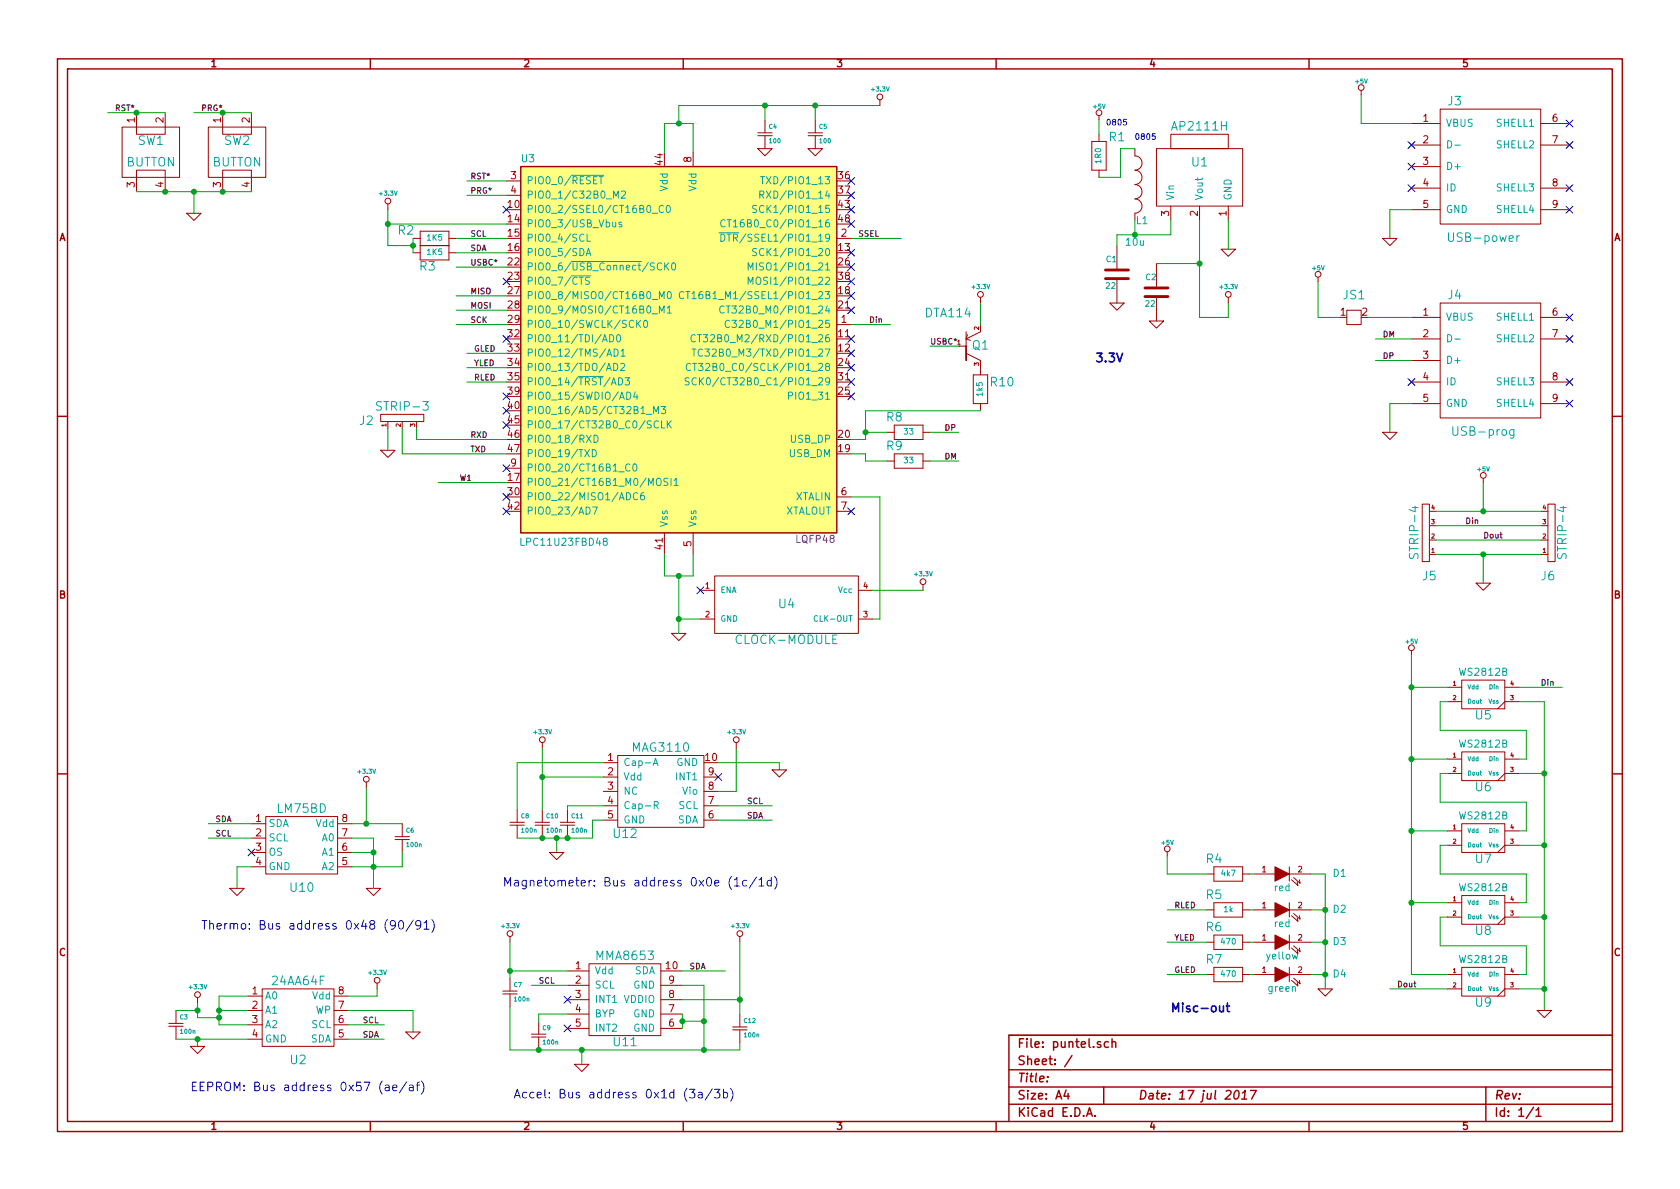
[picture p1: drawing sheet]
<svg xmlns="http://www.w3.org/2000/svg" width="297mm" height="210mm" viewBox="0 0 297 210" stroke-linecap="round" stroke-linejoin="round" font-family="sans-serif">
<g fill="none" stroke="#a00000" stroke-width=".25">
<path d="M10.2 10.4h276.6v189.7h-276.6zM11.9 12.2h273.2v186.1h-273.2zM65.5 10.4v1.8M120.8 10.4v1.8M176.1 10.4v1.8M231.4 10.4v1.8M92.1 29.5h55.9v64.7h-55.9zM10.2 73.6h1.7M285.1 73.6h1.7M10.2 136.8h1.7M285.1 136.8h1.7M65.5 198.3v1.8"/>
<path d="M120.8 198.3v1.8M176.1 198.3v1.8M178.4 189.2h106.7M178.4 195.3h106.7M178.4 192.2h106.7M185.2 190.4v.1M188.5 192.8l-.4 1h1M188.8 193.3v1.1M189.5 186.7l-1.3 1.9M192.1 197.4l.5-1.5 .5 1.5M192.3 197h.7M193.6 197.3v.1"/>
<path d="M195.1 192.2v3.1M196 184.3a.48 .48 0 0 0-.7 0v.8l.3 .1 .4-.1M196.6 184.3h.1a.36 .36 0 0 1 .6 .1v.8M196.6 183.7v1.5M218.4 193l.4-.2a.88 .88 0 0 1-.3 1.6l-.3-.3a1.19 1.19 0 0 1 .2-1.1zM219.5 194.4h.9M219.7 193.3l.5-.5-.2 1.6M221.1 192.8h1l-.8 1.6M231.4 198.3v1.8M262.7 192.2v6.1M271.1 195.8l-1.3 2M271.6 196.3l.4-.4v1.5"/>
<path d="M271.6 197.4h.9M285.1 183.1h-106.7v15.2"/>
</g>
<path d="M92.1 29.5h55.9v64.7h-55.9z" fill="#ffff80" stroke="#ffff80" stroke-width=".25"/>
<g fill="none" stroke="#a00000" stroke-width=".18">
<path d="M24.1 19.9v3.8h5.1v-3.8M39.4 19.9v3.8h5v-3.8M155.6 17.6v1.1M240.7 16v.8M254.6 19.3h17.8v20.3h-17.8zM21.6 22.5h10.1v8.9h-10.1zM24.1 33.9v-3.8h5.1v3.8M33 37.7h2.6l-1.3 1.3zM36.8 22.5h10.2v8.9h-10.2zM39.4 33.9v-3.8h5v3.8M68.6 36.1v1M89.5 32h2.6"/>
<path d="M89.5 34.5h2.6M122.6 26.9v2.6M134 26.3h2.5l-1.2 1.3zM134 24h2.5M134 23.5h2.5M135.3 21.2v2.3M135.3 24v2.3M142.9 26.3h2.5l-1.3 1.3zM142.9 24h2.5M142.9 23.5h2.5M144.1 21.2v2.3M144.1 24v2.3"/>
<path d="M193 25h2.6zM193 25h.1M193 25v5.1zM193 30.1h2.6zM194.3 20.4v.8M194.3 23.7v1.3M194.3 30.1v1.3M195.6 25v5.1zM200.7 35.2a1.24 1.24 0 0 1 1.2 1.2 1.24 1.24 0 0 1-1.2 1.3v1.3M200.7 32.7a1.24 1.24 0 0 1 1.2 1.2 1.24 1.24 0 0 1-1.2 1.2M200.7 30.1a1.24 1.24 0 0 1 1.2 1.3 1.24 1.24 0 0 1-1.2 1.2M200.7 27.6a1.24 1.24 0 0 1 1.2 1.2 1.24 1.24 0 0 1-1.2 1.3"/>
<path d="M200.7 26.3v1.3M204.5 26.3h15.2v10.1h-15.2zM204.5 36.4h.1M207 23.7h10.2v2.6h-10.2zM207 36.4v2.6M212.1 36.4v2.6M217.2 36.4v2.6M249.6 21.8h5M249.6 25.6h5M249.6 29.5h5M249.6 33.3h5M249.6 37.1h5"/>
<path d="M272.4 21.8h5.1M272.4 25.6h5.1M272.4 33.3h5.1M272.4 37.1h5.1M73 42.2h1.3M73 44.7h1.3M74.3 43.4v2.6zM74.3 43.4h.1M74.3 43.4h5.1zM74.3 46h5.1zM74.3 40.9v2.5zM74.3 40.9h.1"/>
<path d="M74.3 40.9h5.1zM79.4 43.4v2.6zM79.4 40.9v2.5zM79.4 42.2h1.2M79.4 44.7h1.2M148 57.4h2.5M148 42.2h2.5M170.8 58.7v5v-2.5h-1.3M170.8 59.9l.8 .3M171.1 59.2l-.3 .7M173.4 52.6v1M173.4 57.4v1.3l-2.6 1.2"/>
<path d="M196.2 53.6h2.6l-1.3 1.3zM197.5 43.4v4.3M197.5 49.3v4.3M203.2 56.8h2.5l-1.2 1.2zM204.5 46.6v4.3M204.5 52.4v4.4M215.9 44.1h2.5l-1.2 1.2zM217.2 52.6v1M233 49v.8M238.1 54.9h2.6v2.5h-2.6zM244.5 42.2h2.5l-1.3 1.2zM249.6 56.1h5"/>
<path d="M249.6 59.9h5M254.6 53.6h17.8v20.3h-17.8zM272.4 56.1h5.1M272.4 59.9h5.1M67.3 73.3h7.6v1.2h-7.6zM67.3 79.6h2.5l-1.2 1.3zM68.6 74.5v1.3M71.1 74.5v1.3M73.7 74.5v1.3M156.8 76.4h1.3M158.1 75.2v2.5zM158.1 75.2h5.1z"/>
<path d="M158.1 77.7h5.1zM163.2 75.2v2.5zM163.2 76.4h1.3M170.8 62.5l2.6 1.2v2.6M172.1 71.4h2.5zM172.1 71.4h.1M172.1 66.3v5.1zM172.1 66.3h2.5zM173.4 71.4v1.2M174.6 66.3v5.1zM244.5 76.4h2.5l-1.3 1.3zM249.6 63.7h5"/>
<path d="M249.6 67.6h5M249.6 71.4h5M272.4 67.6h5.1M272.4 71.4h5.1M89.5 82.8h2.6M117.5 94.2v3.8M122.6 94.2v3.8M148 87.9h2.5M148 90.4h2.5M156.8 81.5h1.3M158.1 80.3v2.5zM158.1 80.3h5.1z"/>
<path d="M158.1 82.8h5.1zM163.2 80.3v2.5zM163.2 81.5h1.3M251.5 89.1h1.2v10.2h-1.2zM252.7 90.4h1.3M252.7 98h1.3M252.7 95.5h1.3M252.7 93h1.3M262.3 84.6v.7M272.4 90.4h1.3M272.4 98h1.3M272.4 95.5h1.3"/>
<path d="M272.4 93h1.3M273.7 89.1h1.3v10.2h-1.3zM118.7 112h2.6l-1.3 1.3zM123.8 104.4h2.6M123.8 109.5h2.6M126.4 101.8h25.4v10.2h-25.4zM151.8 104.4h2.5M151.8 109.5h2.5M163.2 103.4v1M249.6 115.1v.7M261 103.1h2.5l-1.2 1.3zM64.8 138.3v1"/>
<path d="M95.9 131.3v1M106.7 134.9h2.5M106.7 137.4h2.5M106.7 139.9h2.5M109.2 133.6h15.3v12.7h-15.3zM124.5 137.4h2.5M124.5 139.9h2.5M130.2 131.3v1M136.5 136.1h2.6l-1.3 1.3zM255.9 134.2h2.5M255.9 136.8h2.5M255.9 121.5h2.5"/>
<path d="M255.9 124.1h2.5M258.4 133h7.7v5h-7.7zM258.4 120.3h7.7v5h-7.7zM266.1 134.2h2.5M266.1 121.5h2.5M268.6 136.8h-2.5l-1.3 1.2M268.6 124.1h-2.5l-1.3 1.2M40.6 157.1h2.6l-1.3 1.3zM44.4 145.7h2.6M44.4 148.2h2.6M44.4 150.7h2.6M44.4 153.3h2.6"/>
<path d="M47 144.4h12.7v10.2h-12.7zM59.7 145.7h2.5M59.7 148.2h2.5M59.7 150.7h2.5M59.7 153.3h2.5M64.8 157.1h2.5l-1.3 1.3zM69.8 148.5h2.6M69.8 147.9h2.6M71.1 145.7v2.2M71.1 148.5v2.2M90.2 145.9h2.5M90.2 145.4h2.5"/>
<path d="M91.4 143.1v2.3M91.4 145.9v2.3M94.6 145.9h2.6M94.6 145.4h2.6M95.9 143.1v2.3M95.9 145.9v2.3M97.2 150.7h2.5l-1.3 1.3zM99.1 145.9h2.5M99.1 145.4h2.5M100.3 143.1v2.3M100.3 145.9v2.3M106.7 142.5h2.5"/>
<path d="M106.7 145h2.5M124.5 142.5h2.5M124.5 145h2.5M206.4 150.6v.8M213.4 154.6h1.2M214.6 159.6v2.6zM214.6 159.6h5.1zM214.6 153.3v2.5zM214.6 153.3h5.1zM214.6 155.8h5.1zM219.7 159.6v2.6zM219.7 153.3v2.5z"/>
<path d="M219.7 154.6h1.3M221.6 154.6h3.8M228 153.3v2.5M228 159.6v2.6M228 154.6h3.8M228.3 155.6l1.2 1-.1-.6M228.7 155.2l1.2 1-.2-.6M255.9 146.9h2.5M255.9 149.5h2.5M255.9 159.6h2.5M258.4 145.7h7.7v5h-7.7zM258.4 158.4h7.7v5h-7.7z"/>
<path d="M266.1 146.9h2.5M266.1 159.6h2.5M268.6 149.5h-2.5l-1.3 1.2M31.1 178.7v2.3M34.9 176.4v1M43.8 176.1h2.6M43.8 178.7h2.6M46.4 174.9h12.7v10.1h-12.7zM59.1 176.1h2.5M59.1 178.7h2.5M66.7 173.9v1M88.9 175.8h2.5"/>
<path d="M88.9 175.3h2.5M90.2 165.6v1M90.2 173v2.3M90.2 175.8v2.2M100.3 171.7h3.8M100.3 174.2h3.8M100.3 176.8h3.8M100.3 179.3h3.8M104.1 170.4h12.7v12.7h-12.7zM116.8 171.7h3.8M116.8 174.2h3.8M116.8 176.8h3.8"/>
<path d="M116.8 179.3h3.8M130.8 165.6v1M130.8 179.3v2.3M213.4 172.3h1.2M213.4 160.9h1.2M213.4 166.6h1.2M214.6 162.2h5.1zM214.6 165.3v2.6zM214.6 165.3h5.1zM214.6 167.9h5.1zM214.6 171.1v2.5zM214.6 171.1h5.1z"/>
<path d="M214.6 173.6h5.1zM219.7 165.3v2.6zM219.7 171.1v2.5zM219.7 172.3h1.3M219.7 160.9h1.3M219.7 166.6h1.3M221.6 172.3h3.8M221.6 160.9h3.8M221.6 166.6h3.8M228 172.3h3.8M228 165.3v2.6M228 171.1v2.5"/>
<path d="M228 160.9h3.8M228 166.6h3.8M228.3 161.9l1.2 1-.1-.6M228.3 167.6l1.2 1.1-.1-.7M228.3 173.3l1.2 1.1-.1-.7M228.7 161.5l1.2 1.1-.2-.7M228.7 167.3l1.2 1-.2-.7M228.7 173l1.2 1-.2-.7M233 174.9h2.6l-1.3 1.2zM255.9 172.3h2.5M255.9 174.9h2.5M255.9 162.2h2.5"/>
<path d="M258.4 171.1h7.7v5h-7.7zM266.1 172.3h2.5M268.6 174.9h-2.5l-1.3 1.2M268.6 162.2h-2.5l-1.3 1.2M271.8 178.7h2.5l-1.3 1.3zM29.8 181.5h2.6M29.8 181h2.6M31.1 181.5v2.3M33.7 185h2.5l-1.3 1.3zM43.8 181.2h2.6M43.8 183.8h2.6M59.1 181.2h2.5"/>
<path d="M59.1 183.8h2.5M71.8 182.5h2.5l-1.3 1.3zM94 183.4h2.5M94 182.9h2.5M95.2 180.6v2.3M95.2 183.4v2.3M100.3 181.9h3.8M101.6 188.2h2.5l-1.2 1.3zM116.8 181.9h3.8M129.5 182.1h2.6M129.5 181.6h2.6M130.8 182.1v2.3"/>
<circle cx="155.6" cy="17.1" r=".51"/>
<circle cx="194.3" cy="19.9" r=".51"/>
<circle cx="240.7" cy="15.5" r=".51"/>
<circle cx="68.6" cy="35.6" r=".51"/>
<circle cx="173.4" cy="52.1" r=".51"/>
<circle cx="217.2" cy="52.1" r=".51"/>
<circle cx="233" cy="48.5" r=".51"/>
<circle cx="262.3" cy="84.1" r=".51"/>
<circle cx="163.2" cy="102.9" r=".51"/>
<circle cx="249.6" cy="114.5" r=".51"/>
<circle cx="64.8" cy="137.8" r=".51"/>
<circle cx="95.9" cy="130.8" r=".51"/>
<circle cx="130.2" cy="130.8" r=".51"/>
<circle cx="206.4" cy="150.1" r=".51"/>
<circle cx="34.9" cy="175.9" r=".51"/>
<circle cx="66.7" cy="173.3" r=".51"/>
<circle cx="90.2" cy="165.1" r=".51"/>
<circle cx="130.8" cy="165.1" r=".51"/>
</g>
<g fill="none" stroke="#00a0a0" stroke-width=".18">
<path d="M101 31h5.8M105.9 31.2h.7M106.3 31.2v1.3M108.3 39.3l.1 .8h.3l.2-.1M108.5 35v-1.2l.4 .9 .4-.9v1.2M108.9 39.3v.8M109.9 33.9l.5-.1 .2 .4-.8 .8h.8M109.9 39.3h-.3l-.2 .2 .1 .1 .4 .2v.3h-.5M115.3 37.7h1M117.3 36.4a.5 .5 0 0 0-.6 0 .5 .5 0 0 0-.2 .7 .45 .45 0 0 0 .3 .4 .45 .45 0 0 0 .5 0M117.9 36.4l.2-.1a.67 .67 0 0 1 .4 .7 .67 .67 0 0 1-.4 .6l-.2-.1-.1-.4zM128.2 39a.5 .5 0 0 0-.6 0 .5 .5 0 0 0-.2 .6 .45 .45 0 0 0 .3 .5 .45 .45 0 0 0 .5-.1"/>
<path d="M128.6 38.9h.7M128.9 38.9v1.2M133.8 36.4l-.5-.1-.2 .1 .1 .5 .5 .2 .1 .3-.2 .2-.5-.1M134.3 34.4h.7v-.5l-.2-.1h-.5v1.2M134.5 31.2h.7M134.6 34.4l.5 .6M134.8 31.2v1.3M256 24.9a.64 .64 0 0 1 .7 .6 .64 .64 0 0 1-.7 .7zM257.2 25.7h1M101 46.2h12.4M101 48.8h3.5M103.6 45.2l.4-1.3 .5 1.3"/>
<path d="M103.8 44.9h.5M103.8 41.4v1.3h.6M104.2 49.1l-.5-.1-.1 .1v.5l.6 .2v.3l-.2 .2-.5-.1M107.8 59.2a.64 .64 0 0 1 .7 .6 .64 .64 0 0 1-.7 .6zM109.1 59.3l.2-.1a.67 .67 0 0 1 .4 .6 .67 .67 0 0 1-.4 .6l-.2-.1-.1-.3zM112.6 56.6v1.3M112.8 57.2l.5 .7M113.3 56.6l-.7 .8M113.9 56.8l.2-.2a.67 .67 0 0 1 .4 .7 .67 .67 0 0 1-.4 .6l-.2-.1-.1-.4zM115.3 53h1M115.3 55.5h1M116.6 52.8v-1.2l.4 .9 .4-.9v1.2"/>
<path d="M116.6 55.4v-1.3l.4 .9 .4-.9v1.3M117 46.6a.5 .5 0 0 0-.7 0 .5 .5 0 0 0-.1 .6 .45 .45 0 0 0 .2 .5 .45 .45 0 0 0 .6-.1M117.5 46.5v1.2M117.7 47l.5 .7M118 54.5l.3-.4v1.3M118 55.4h.7M118.1 51.7l.2-.1a.67 .67 0 0 1 .4 .6 .67 .67 0 0 1-.4 .6l-.2-.1-.1-.4zM118.2 46.5l-.7 .7M118.8 46.6l.2-.1a.67 .67 0 0 1 .5 .6 .67 .67 0 0 1-.5 .6l-.2-.1-.1-.3zM120.9 51.7a.5 .5 0 0 0-.6 0 .5 .5 0 0 0-.2 .6 .45 .45 0 0 0 .2 .5 .45 .45 0 0 0 .6-.1M121.3 51.6h.7M121.6 51.6v1.2"/>
<path d="M122.4 51.9l.3-.3v1.2M122.4 52.8h.7M122.9 59.3a.5 .5 0 0 0-.6 0 .5 .5 0 0 0-.1 .6 .45 .45 0 0 0 .2 .5 .45 .45 0 0 0 .5-.1M123.3 59.2h.7M123.7 59.2v1.2M124.3 59.2h.8l-.4 .5 .4 .1v.5l-.2 .1-.6-.1M127.2 41.2h3.5M127.5 41.4a.64 .64 0 0 1 .7 .6 .64 .64 0 0 1-.7 .7zM128 54.2a.5 .5 0 0 0-.6 0 .5 .5 0 0 0-.1 .6 .45 .45 0 0 0 .2 .5 .45 .45 0 0 0 .5-.1M128.4 54.1h.7M128.5 41.4h.8M128.8 54.1v1.3"/>
<path d="M128.9 41.4v1.3M129 56.8a.5 .5 0 0 0-.6 0 .5 .5 0 0 0-.2 .6 .45 .45 0 0 0 .3 .5 .45 .45 0 0 0 .5-.1M129.4 56.6h.8l-.4 .5 .3 .1v.6l-.1 .1-.6-.1M132.3 47.7v-1.2l.4 .9 .4-.9v1.2M132.3 50.3v-1.3l.4 .9 .4-.9v1.3M133.8 44l-.5-.1-.2 .2 .1 .4 .5 .2 .1 .3-.2 .2h-.5M256 59.2a.64 .64 0 0 1 .7 .6 .64 .64 0 0 1-.7 .6zM257.2 60h1M268.2 41.7v1M268.6 41.7l-.2 .1-.2 .2M102.2 66.6h4.5M104.7 79.5a.64 .64 0 0 1 .7 .6 .64 .64 0 0 1-.7 .7z"/>
<path d="M105 77a.64 .64 0 0 1 .7 .6 .64 .64 0 0 1-.7 .6zM108.5 64.3a.64 .64 0 0 1 .7 .6 .64 .64 0 0 1-.7 .6zM108.6 61.7a.64 .64 0 0 1 .7 .7 .64 .64 0 0 1-.7 .6zM109.4 66.8a.64 .64 0 0 1 .7 .6 .64 .64 0 0 1-.7 .7zM109.7 64.4l.5-.1 .2 .3-.7 .9h.7M109.8 62.1l.4-.4v1.3M109.8 63h.7M110.5 66.8h.8l-.4 .5 .4 .1v.5l-.2 .2-.6-.2M110.8 69.3a.64 .64 0 0 1 .7 .7 .64 .64 0 0 1-.7 .6zM112.3 69.3l-.3 .9h.8M112.6 69.8v.8M114.3 73.3h1"/>
<path d="M115.6 73.1v-1.2l.4 .9 .4-.9v1.2M116.4 74.5a.5 .5 0 0 0-.6 0 .5 .5 0 0 0-.2 .7 .45 .45 0 0 0 .3 .4 .45 .45 0 0 0 .5 0M116.9 71.9h.8l-.5 .5 .4 .1v.5l-.2 .1-.5-.1M117 74.4v1.3h.6M118 74.4v1.3M118.2 75l.5 .7M118.7 74.4l-.7 .8M121.8 66.9l-.4-.1-.2 .1v.5l.6 .2v.2l-.2 .3-.5-.1M122.1 64.4a.5 .5 0 0 0-.6 0 .5 .5 0 0 0-.2 .6 .45 .45 0 0 0 .3 .5 .45 .45 0 0 0 .5-.1M122.4 61.7h.7M122.5 64.3h.7M122.7 61.7v1.3"/>
<path d="M122.8 64.3v1.2M123.1 66.9a.5 .5 0 0 0-.6 0 .5 .5 0 0 0-.1 .6 .45 .45 0 0 0 .2 .5 .45 .45 0 0 0 .5-.1M123.5 64.3h.8l-.4 .4 .3 .2v.5l-.1 .1-.6-.1M123.7 66.8v1.3M123.9 67.4l.5 .7M124.2 61.8a.5 .5 0 0 0-.6 0 .5 .5 0 0 0-.2 .7 .45 .45 0 0 0 .3 .4 .45 .45 0 0 0 .5 0M124.4 66.8l-.7 .7M124.6 61.7h.8l-.4 .5 .4 .1v.6l-.2 .1-.6-.1M139.4 70l.6-.1 .1-.4-.2-.2h-.5v1.3M267.7 76v1.2l-.3 .3-.4-.1M267.7 76a.48 .48 0 0 0-.7 .1v.8l.2 .1 .5-.1M104.8 89.7h.8l-.5 1.2"/>
<path d="M106.9 95.7l-.2-.1v-.3l.4-.1 .2 .1v.3l-.5 .2-.1 .2v.2l.2 .2h.2l.3-.2-.1-.4-.2-.1M111.4 82.2a.5 .5 0 0 0-.6 0 .5 .5 0 0 0-.2 .6 .45 .45 0 0 0 .2 .5 .45 .45 0 0 0 .6-.1M112 82.2l.2-.2a.67 .67 0 0 1 .4 .7 .67 .67 0 0 1-.4 .6l-.2-.1-.1-.4zM112.8 87.2a.5 .5 0 0 0-.7 0 .5 .5 0 0 0-.1 .7 .45 .45 0 0 0 .2 .4 .45 .45 0 0 0 .6 0M113.8 87.1l-.3 .1a.87 .87 0 0 0 0 1.2l.4-.1v-.6l-.4-.1-.2 .3M116.1 84.8l.2-.2a.45 .45 0 0 1 .6 .4v.4l-.2 .4h-.5a1.02 1.02 0 0 1-.1-1zM118.1 84.7l-.5-.1-.2 .1 .1 .4 .5 .3 .1 .2-.2 .2h-.5M118.6 84.6v1.2M119.2 85l.4-.4v1.2M119.2 85.8h.7M115.5 135.4l.4-1.3 .4 1.3M115.6 135h.6"/>
<path d="M115.7 142.4l.6-.1v-.4l-.1-.2h-.5v1.3M116 142.4l.4 .6"/>
</g>
<g fill="none" stroke="#00a000" stroke-width=".18">
<path d="M19 19.9h10.2M34.3 19.9h10.1M135.3 18.7v2.5M144.1 18.7v2.5M155.6 18.7h-35.6v3.1M240.7 16.8v5h8.9M24.1 33.9h20.3M34.3 33.9v3.8M68.6 37.1v6.3h4.4M68.6 39.6h20.9M82.5 32h7M82.5 34.5h7"/>
<path d="M117.5 26.9v-5.1h5.1v5.1M194.3 21.2v2.5M200.7 26.3h-2.6v5.1h-3.8M200.7 39v2.5M207 39v2.5h-9.5v1.9M212.1 39v17.1h5.1v-2.5M217.2 39v5.1M249.6 37.1h-3.9v5.1M73 42.2v2.5M80.6 52.3h8.9M80.6 54.9h8.9M80.6 57.4h8.9"/>
<path d="M80.6 42.2h8.9M80.6 44.7h8.9M80.6 47.2h8.9M150.5 57.4h7M150.5 42.2h8.9M173.4 53.6v3.8M204.5 46.6h7.6M233 49.8v6.3h3.9M241.9 56.1h7.7M243.2 59.9h6.4M68.6 75.8v3.8M71.1 75.8v4.5h18.4"/>
<path d="M73.7 75.8v1.9h15.8M82.5 65h7M82.5 62.5h7M82.5 67.6h7M153 76.4h3.8M164.5 76.4h5M164.5 61.2h5M173.4 72.6h-20.4v5.1h-2.5M243.2 63.7h6.4M249.6 71.4h-3.9v5M77.5 85.3h12M117.5 98v3.8h5.1v-3.8"/>
<path d="M150.5 80.3h2.5v1.2h3.8M150.5 87.9h5.1v21.6h-1.3M164.5 81.5h5M254 98h18.4M254 95.5h18.4M254 93h18.4M254 90.4h18.4M262.3 85.3v5.1M262.3 98v5.1M120 109.5h3.8M120 101.8v10.2M154.3 104.4h8.9"/>
<path d="M249.6 115.8v56.5h6.3M64.8 139.3v6.4M95.9 137.4h10.8M95.9 132.3v10.8M106.7 134.9h-15.3v8.2M127 134.9h10.8v1.2M130.2 132.3v7.6h-3.2M249.6 134.2h6.3M249.6 121.5h6.3M255.9 124.1h-1.3v5.1h15.3v5h-1.3M255.9 136.8h-1.3v5.1h15.3v5h-1.3M268.6 124.1h4.4v54.6"/>
<path d="M268.6 136.8h4.4M268.6 121.5h7.6M36.8 145.7h7.6M36.8 148.2h7.6M44.4 153.3h-2.5v3.8M62.2 145.7h8.9M62.2 148.2h3.8v8.9M62.2 150.7h3.8M71.1 150.7v2.6h-8.9M98.4 148.2v2.5M106.7 145h-1.9v3.2h-13.4M106.7 142.5h-6.4v.6"/>
<path d="M127 145h9.5M127 142.5h9.5M206.4 151.4v3.2h7M221 154.6h.6M231.8 154.6h2.5v20.3M249.6 146.9h6.3M249.6 159.6h6.3M255.9 149.5h-1.3v5.1h15.3v5h-1.3M268.6 149.5h4.4M31.1 178.7h3.8M34.9 177.4v2.6h3.8M38.7 178.7h5.1"/>
<path d="M43.8 176.1h-5.1v5.1h5.1M61.6 178.7h11.4v3.8M66.7 174.9v1.2h-5.1M90.2 166.6v6.4M90.2 178v7.7h40.6v-1.3M90.2 171.7h10.1M94 174.2h6.3M100.3 179.3h-5.1v1.3M120.6 171.7h7.7M120.6 174.2h3.9v11.5M120.6 179.3v2.6M120.6 176.8h10.2"/>
<path d="M130.8 166.6v12.7M206.4 172.3h7M206.4 160.9h7M206.4 166.6h7M221 172.3h.6M221 160.9h.6M221 166.6h.6M231.8 172.3h2.5M231.8 160.9h2.5M231.8 166.6h2.5M245.7 174.9h10.2M255.9 162.2h-1.3v5.1h15.3v5h-1.3"/>
<path d="M268.6 162.2h4.4M268.6 174.9h4.4M31.1 183.8h12.7M34.9 183.8v1.2M61.6 181.2h6.3M61.6 183.8h6.3M102.9 185.7v2.5M120.6 180.6h3.9"/>
</g>
<g fill="none" stroke="#0000c0" stroke-width=".18">
<path d="M88.9 36.5l1.2 1.2M90.1 36.5l-1.2 1.2M149.9 31.4l1.2 1.2M149.9 33.9l1.2 1.2M149.9 36.5l1.2 1.2M149.9 39l1.2 1.2M151.1 31.4l-1.2 1.2M151.1 33.9l-1.2 1.2M151.1 36.5l-1.2 1.2M151.1 39l-1.2 1.2M248.9 25l1.3 1.3M248.9 28.8l1.3 1.3"/>
<path d="M248.9 32.7l1.3 1.2M250.2 25l-1.3 1.3M250.2 28.8l-1.3 1.3M250.2 32.7l-1.3 1.2M276.9 21.2l1.2 1.2M276.9 25l1.2 1.3M276.9 32.7l1.2 1.2M276.9 36.5l1.2 1.2M278.1 21.2l-1.2 1.2M278.1 25l-1.2 1.3M278.1 32.7l-1.2 1.2M278.1 36.5l-1.2 1.2"/>
<path d="M88.9 59.3l1.2 1.2M88.9 49.2l1.2 1.2M90.1 59.3l-1.2 1.2M90.1 49.2l-1.2 1.2M149.9 44.1l1.2 1.2M149.9 46.6l1.2 1.2M149.9 49.2l1.2 1.2M149.9 51.7l1.2 1.2M149.9 59.3l1.2 1.2M149.9 54.2l1.2 1.3M151.1 44.1l-1.2 1.2M151.1 46.6l-1.2 1.2"/>
<path d="M151.1 49.2l-1.2 1.2M151.1 51.7l-1.2 1.2M151.1 59.3l-1.2 1.2M151.1 54.2l-1.2 1.3M276.9 55.5l1.2 1.2M276.9 59.3l1.2 1.2M278.1 55.5l-1.2 1.2M278.1 59.3l-1.2 1.2M88.9 74.6l1.2 1.2M88.9 69.5l1.2 1.2M88.9 72l1.2 1.2M90.1 74.6l-1.2 1.2"/>
<path d="M90.1 69.5l-1.2 1.2M90.1 72l-1.2 1.2M149.9 66.9l1.2 1.3M149.9 69.5l1.2 1.2M149.9 61.9l1.2 1.2M149.9 64.4l1.2 1.2M151.1 66.9l-1.2 1.3M151.1 69.5l-1.2 1.2M151.1 61.9l-1.2 1.2M151.1 64.4l-1.2 1.2M248.9 66.9l1.3 1.3M250.2 66.9l-1.3 1.3"/>
<path d="M276.9 66.9l1.2 1.3M276.9 70.8l1.2 1.2M278.1 66.9l-1.2 1.3M278.1 70.8l-1.2 1.2M88.9 89.8l1.2 1.2M88.9 87.3l1.2 1.2M88.9 82.2l1.2 1.2M90.1 89.8l-1.2 1.2M90.1 87.3l-1.2 1.2M90.1 82.2l-1.2 1.2M149.9 89.8l1.2 1.2M151.1 89.8l-1.2 1.2"/>
<path d="M123.2 103.8l1.2 1.2M124.4 103.8l-1.2 1.2M126.4 136.8l1.2 1.2M127.6 136.8l-1.2 1.2M43.8 150.1l1.3 1.3M45.1 150.1l-1.3 1.3M99.7 176.2l1.2 1.2M100.9 176.2l-1.2 1.2M99.7 181.2l1.2 1.3M100.9 181.2l-1.2 1.3"/>
</g>
<g fill="#a00000" stroke="#a00000" stroke-width=".18">
<path d="M225.4 159.6l2.6 1.3-2.6 1.3z"/>
<path d="M225.4 165.3l2.6 1.3-2.6 1.3z"/>
<path d="M225.4 171.1l2.6 1.2-2.6 1.3z"/>
<path d="M225.4 153.3l2.6 1.3-2.6 1.2z"/>
</g>
<g fill="#00a000" stroke="#00a000" stroke-width=".25">
<circle cx="234.3" cy="172.3" r=".41"/>
<circle cx="200.7" cy="41.5" r=".41"/>
<circle cx="212.1" cy="46.6" r=".41"/>
<circle cx="120" cy="21.8" r=".41"/>
<circle cx="120" cy="101.8" r=".41"/>
<circle cx="120" cy="109.5" r=".41"/>
<circle cx="135.3" cy="18.7" r=".41"/>
<circle cx="144.1" cy="18.7" r=".41"/>
<circle cx="153" cy="76.4" r=".41"/>
<circle cx="73" cy="43.4" r=".41"/>
<circle cx="68.6" cy="39.6" r=".41"/>
<circle cx="39.4" cy="33.9" r=".41"/>
<circle cx="29.2" cy="33.9" r=".41"/>
<circle cx="34.3" cy="33.9" r=".41"/>
<circle cx="24.1" cy="19.9" r=".41"/>
<circle cx="39.4" cy="19.9" r=".41"/>
<circle cx="234.3" cy="166.6" r=".41"/>
<circle cx="234.3" cy="160.9" r=".41"/>
<circle cx="249.6" cy="121.5" r=".41"/>
<circle cx="249.6" cy="134.2" r=".41"/>
<circle cx="249.6" cy="146.9" r=".41"/>
<circle cx="249.6" cy="159.6" r=".41"/>
<circle cx="273" cy="174.9" r=".41"/>
<circle cx="273" cy="136.8" r=".41"/>
<circle cx="273" cy="149.5" r=".41"/>
<circle cx="273" cy="162.2" r=".41"/>
<circle cx="262.3" cy="90.4" r=".41"/>
<circle cx="262.3" cy="98" r=".41"/>
<circle cx="66" cy="150.7" r=".41"/>
<circle cx="66" cy="153.3" r=".41"/>
<circle cx="64.8" cy="145.7" r=".41"/>
<circle cx="90.2" cy="171.7" r=".41"/>
<circle cx="124.5" cy="180.6" r=".41"/>
<circle cx="120.6" cy="180.6" r=".41"/>
<circle cx="130.8" cy="176.8" r=".41"/>
<circle cx="124.5" cy="185.7" r=".41"/>
<circle cx="102.9" cy="185.7" r=".41"/>
<circle cx="38.7" cy="178.7" r=".41"/>
<circle cx="38.7" cy="180" r=".41"/>
<circle cx="34.9" cy="178.7" r=".41"/>
<circle cx="34.9" cy="183.8" r=".41"/>
<circle cx="95.2" cy="185.7" r=".41"/>
<circle cx="95.9" cy="137.4" r=".41"/>
<circle cx="95.9" cy="148.2" r=".41"/>
<circle cx="98.4" cy="148.2" r=".41"/>
<circle cx="100.3" cy="148.2" r=".41"/>
</g>
<path d="M216.8 177.9h.6M217 177.4v1.3l.4 .2" fill="none" stroke="#00f" stroke-width=".3"/>
<path d="M195.5 49.3h4M195.5 47.7h4M202.4 52.4h4.1M202.4 50.9h4.1" fill="none" stroke="#a00000" stroke-width=".51"/>
<g fill="none" stroke="#00f" stroke-width=".18">
<path d="M195.8 21.2l.2-.1a.55 .55 0 0 1 .3 .5 .55 .55 0 0 1-.3 .5l-.3-.4zM200.9 23.7l.1-.1a.55 .55 0 0 1 .4 .5 .55 .55 0 0 1-.4 .6l-.2-.4zM129.3 155a1.75 1.75 0 0 0 0 2.3M129.8 155.6l.5-.4v1.5M129.8 156.7h.9M132 155.7a.48 .48 0 0 0-.6 .1v.8l.2 .1 .4-.1M133.8 155.1l-1.3 2M134.2 155.6l.4-.4v1.5M134.2 156.7h.9M136.4 155.7a.48 .48 0 0 0-.7 .1v.8l.2 .1 .5-.1M136.4 155.2v1.5M137 155a1.75 1.75 0 0 1 0 2.3"/>
<path d="M69.9 163.4l-.3 .3h-.4l-.2-.3 .1-.5a.48 .48 0 0 1 .7 0 1.16 1.16 0 0 1-.2 1.3l-.4 .1M70.6 162.9l.2-.1a.86 .86 0 0 1 .6 .7 .86 .86 0 0 1-.4 .8 .81 .81 0 0 1-.4-1.4zM73.1 162.7l-1.3 2M74.4 163.4l-.3 .3h-.4l-.2-.3 .1-.5a.48 .48 0 0 1 .7 0 1.16 1.16 0 0 1-.2 1.3l-.4 .1M75 163.2l.4-.4v1.5M75 164.3h.8M76.4 162.6a1.75 1.75 0 0 1 0 2.3M68.1 191.9h.6l.1 1M68.8 192.2l-.5 .1a.3 .3 0 0 0-.2 .3 .3 .3 0 0 0 .2 .3l.5-.1M69.4 192.4l.8-.2-.1-.3h-.4l-.3 .2 .1 .7h.6M71.9 191.3l-1.3 2M72.4 191.9h.6l.1 1"/>
<path d="M73.1 192.2l-.5 .1a.3 .3 0 0 0-.3 .3 .3 .3 0 0 0 .3 .3l.5-.1M73.6 191.9h.6M74.2 191.4h-.3l-.1 .2v1.3M74.5 191.2a1.75 1.75 0 0 1 0 2.3M121.9 192.6h1l-.5 .6 .4 .2v.6l-.2 .2-.7-.2M123.5 193.2h.6l.1 1M124.2 193.5l-.6 .1a.3 .3 0 0 0-.2 .3 .3 .3 0 0 0 .2 .3l.6-.1M126 192.6l-1.3 1.9M126.3 192.6h1l-.5 .6 .4 .2v.6l-.2 .2-.7-.2M127.9 193.2a.48 .48 0 0 1 .7 .1v.7l-.3 .2-.4-.1M127.9 192.6v1.6M129.2 192.4a1.75 1.75 0 0 1 0 2.3"/>
</g>
<g font-size="2.1" fill="#00a0a0">
<text x="207.5" y="23.2">AP2111H</text>
<text x="256" y="18.7">J3</text>
<text x="22.3" y="29.5">BUTTON</text>
<text x="24.4" y="25.7">SW1</text>
<text x="37.5" y="29.5">BUTTON</text>
<text x="39.6" y="25.7">SW2</text>
<text x="196.1" y="25.1">R1</text>
<text x="210.7" y="29.5">U1</text>
<text x="70.4" y="41.6">R2</text>
<text x="74.2" y="47.9">R3</text>
<text x="256.5" y="42.8">USB-power</text>
<text x="237.5" y="53">JS1</text>
<text x="256" y="53">J4</text>
<text x="163.7" y="56.2">DTA114</text>
<text x="172" y="61.9">Q1</text>
<text x="175.2" y="68.4">R10</text>
<text x="63.6" y="75.2">J2</text>
<text x="67.1" y="72.7">STRIP-3</text>
<text x="156.8" y="74.6">R8</text>
<text x="257.3" y="77.1">USB-prog</text>
<text x="156.8" y="79.7">R9</text>
<text x="250.9" y="98.3" transform="rotate(-90 250.9 98.3)">STRIP-4</text>
<text x="277.1" y="98.3" transform="rotate(-90 277.1 98.3)">STRIP-4</text>
<text x="137.7" y="107.6">U4</text>
<text x="251.5" y="102.7">J5</text>
<text x="272.5" y="102.7">J6</text>
<text x="130.4" y="114">CLOCK-MODULE</text>
<text x="260.9" y="127.3">U5</text>
<text x="112" y="133">MAG3110</text>
<text x="49.1" y="143.8">LM75BD</text>
<text x="260.9" y="140">U6</text>
<text x="108.6" y="148.3">U12</text>
<text x="213.3" y="152.7">R4</text>
<text x="260.9" y="152.7">U7</text>
<text x="51.4" y="157.8">U10</text>
<text x="213.3" y="159">R5</text>
<text x="213.3" y="164.8">R6</text>
<text x="260.9" y="165.4">U8</text>
<text x="105.6" y="169.8">MMA8653</text>
<text x="213.3" y="170.5">R7</text>
<text x="48.2" y="174.3">24AA64F</text>
<text x="260.9" y="178.1">U9</text>
<text x="108.6" y="185.1">U11</text>
<text x="51.4" y="188.3">U2</text>
</g>
<g font-size="2.1" fill="#00f">
<text x="193.7" y="64.1">3.3V</text>
<text x="88.9" y="156.8">Magnetometer: Bus address 0x0e (1c/1d)</text>
<text x="35.6" y="164.5">Thermo: Bus address 0x48 (90/91)</text>
<text x="207" y="179.1">Misc-out</text>
<text x="33.7" y="193">EEPROM: Bus address 0x57 (ae/af)</text>
<text x="90.8" y="194.3">Accel: Bus address 0x1d (3a/3b)</text>
</g>
<g font-size="2.1" fill="#a00000">
<text x="179.9" y="185.4">File: puntel.sch</text>
<text x="179.9" y="191.5">Title:</text>
<text x="179.9" y="188.4">Sheet: /</text>
<text x="179.9" y="197.6">KiCad E.D.A.</text>
<text x="179.9" y="194.5">Size: A4</text>
<text x="201.2" y="194.5">Date: 17 jul 2017</text>
<text x="264.2" y="194.5">Rev:</text>
<text x="264.2" y="197.6">Id: 1/1</text>
</g>
<g font-size="1.8" fill="#a00000">
<text x="37.3" y="11.9">1</text>
<text x="92.7" y="11.9">2</text>
<text x="148" y="11.9">3</text>
<text x="203.3" y="11.9">4</text>
<text x="258.6" y="11.9">5</text>
<text x="23.9" y="21.7" transform="rotate(-90 23.9 21.7)">1</text>
<text x="29" y="21.7" transform="rotate(-90 29 21.7)">2</text>
<text x="39.1" y="21.7" transform="rotate(-90 39.1 21.7)">1</text>
<text x="44.2" y="21.7" transform="rotate(-90 44.2 21.7)">2</text>
<text x="251.6" y="21.6">1</text>
<text x="274.5" y="21.6">6</text>
<text x="117.2" y="29.2" transform="rotate(-90 117.2 29.2)">44</text>
<text x="122.3" y="28.7" transform="rotate(-90 122.3 28.7)">8</text>
<text x="251.6" y="25.4">2</text>
<text x="251.6" y="29.2">3</text>
<text x="274.5" y="25.4">7</text>
<text x="23.9" y="33.1" transform="rotate(-90 23.9 33.1)">3</text>
<text x="29" y="33.1" transform="rotate(-90 29 33.1)">4</text>
<text x="39.1" y="33.1" transform="rotate(-90 39.1 33.1)">3</text>
<text x="44.2" y="33.1" transform="rotate(-90 44.2 33.1)">4</text>
<text x="90.3" y="31.7">3</text>
<text x="90.3" y="34.3">4</text>
<text x="148.3" y="31.7">36</text>
<text x="148.3" y="34.3">37</text>
<text x="251.6" y="33">4</text>
<text x="274.5" y="33">8</text>
<text x="89.8" y="36.8">10</text>
<text x="89.8" y="39.4">14</text>
<text x="89.8" y="41.9">15</text>
<text x="148.3" y="36.8">43</text>
<text x="148.3" y="39.4">48</text>
<text x="148.7" y="41.9">2</text>
<text x="206.8" y="38.2" transform="rotate(-90 206.8 38.2)">3</text>
<text x="211.8" y="38.2" transform="rotate(-90 211.8 38.2)">2</text>
<text x="216.9" y="38.2" transform="rotate(-90 216.9 38.2)">1</text>
<text x="251.6" y="36.8">5</text>
<text x="274.5" y="36.8">9</text>
<text x="10.4" y="42.7">A</text>
<text x="89.8" y="47">22</text>
<text x="89.8" y="44.4">16</text>
<text x="148.3" y="44.4">13</text>
<text x="148.3" y="47">26</text>
<text x="285.3" y="42.7">A</text>
<text x="89.8" y="49.5">23</text>
<text x="89.8" y="52.1">27</text>
<text x="148.3" y="52.1">18</text>
<text x="148.3" y="49.5">38</text>
<text x="89.8" y="59.7">32</text>
<text x="89.8" y="54.6">28</text>
<text x="89.8" y="57.1">29</text>
<text x="148.3" y="59.7">11</text>
<text x="148.3" y="54.6">21</text>
<text x="148.7" y="57.1">1</text>
<text x="237" y="55.9">1</text>
<text x="240.8" y="55.9">2</text>
<text x="251.6" y="55.9">1</text>
<text x="251.6" y="59.7">2</text>
<text x="274.5" y="55.9">6</text>
<text x="274.5" y="59.7">7</text>
<text x="89.8" y="62.2">33</text>
<text x="89.8" y="64.8">34</text>
<text x="148.3" y="62.2">12</text>
<text x="148.3" y="64.8">24</text>
<text x="251.6" y="63.5">3</text>
<text x="89.8" y="67.3">35</text>
<text x="89.8" y="69.8">39</text>
<text x="148.3" y="67.3">31</text>
<text x="148.3" y="69.8">25</text>
<text x="251.6" y="67.3">4</text>
<text x="251.6" y="71.1">5</text>
<text x="274.5" y="67.3">8</text>
<text x="274.5" y="71.1">9</text>
<text x="89.8" y="72.4">40</text>
<text x="89.8" y="74.9">45</text>
<text x="89.8" y="77.5">46</text>
<text x="148.3" y="77.5">20</text>
<text x="89.8" y="80">47</text>
<text x="90.3" y="82.5">9</text>
<text x="148.3" y="80">19</text>
<text x="89.8" y="87.6">30</text>
<text x="89.8" y="85.1">17</text>
<text x="148.7" y="87.6">6</text>
<text x="89.8" y="90.2">42</text>
<text x="148.7" y="90.2">7</text>
<text x="117.2" y="97.1" transform="rotate(-90 117.2 97.1)">41</text>
<text x="122.3" y="96.6" transform="rotate(-90 122.3 96.6)">5</text>
<text x="10.4" y="105.9">B</text>
<text x="285.3" y="105.9">B</text>
<text x="107.5" y="134.6">1</text>
<text x="107.5" y="137.2">2</text>
<text x="124.8" y="134.6">10</text>
<text x="125.2" y="137.2">9</text>
<text x="107.5" y="139.7">3</text>
<text x="107.5" y="142.2">4</text>
<text x="125.2" y="142.2">7</text>
<text x="125.2" y="139.7">8</text>
<text x="45.2" y="145.4">1</text>
<text x="45.2" y="147.9">2</text>
<text x="60.5" y="147.9">7</text>
<text x="60.5" y="145.4">8</text>
<text x="107.5" y="144.8">5</text>
<text x="125.2" y="144.8">6</text>
<text x="45.2" y="150.5">3</text>
<text x="45.2" y="153">4</text>
<text x="60.5" y="153">5</text>
<text x="60.5" y="150.5">6</text>
<text x="10.4" y="169.1">C</text>
<text x="101.8" y="171.4">1</text>
<text x="101.8" y="174">2</text>
<text x="117.8" y="171.4">10</text>
<text x="118.3" y="174">9</text>
<text x="285.3" y="169.1">C</text>
<text x="44.6" y="175.9">1</text>
<text x="44.6" y="178.4">2</text>
<text x="59.8" y="178.4">7</text>
<text x="59.8" y="175.9">8</text>
<text x="101.8" y="176.5">3</text>
<text x="101.8" y="179.1">4</text>
<text x="118.3" y="179.1">7</text>
<text x="118.3" y="176.5">8</text>
<text x="44.6" y="181">3</text>
<text x="44.6" y="183.5">4</text>
<text x="59.8" y="183.5">5</text>
<text x="59.8" y="181">6</text>
<text x="101.8" y="181.6">5</text>
<text x="118.3" y="181.6">6</text>
<text x="37.3" y="199.8">1</text>
<text x="92.7" y="199.8">2</text>
<text x="148" y="199.8">3</text>
<text x="203.3" y="199.8">4</text>
<text x="258.6" y="199.8">5</text>
</g>
<g font-size="1.8" fill="#00a0a0">
<text x="255.7" y="22.5">VBUS</text>
<text x="264.6" y="22.5">SHELL1</text>
<text x="92.2" y="28.7">U3</text>
<text x="264.6" y="26.3">SHELL2</text>
<text x="93.1" y="32.6">PIO0_0/RESET</text>
<text x="93.1" y="35.2">PIO0_1/C32B0_M2</text>
<text x="118.1" y="33.8" transform="rotate(-90 118.1 33.8)">Vdd</text>
<text x="123.2" y="33.8" transform="rotate(-90 123.2 33.8)">Vdd</text>
<text x="135.7" y="35.2">RXD/PIO1_14</text>
<text x="135.9" y="32.6">TXD/PIO1_13</text>
<text x="207.6" y="35.4" transform="rotate(-90 207.6 35.4)">Vin</text>
<text x="212.7" y="35.4" transform="rotate(-90 212.7 35.4)">Vout</text>
<text x="217.8" y="35.4" transform="rotate(-90 217.8 35.4)">GND</text>
<text x="255.7" y="30.1">D+</text>
<text x="255.7" y="33.9">ID</text>
<text x="264.6" y="33.9">SHELL3</text>
<text x="93.1" y="37.7">PIO0_2/SSEL0/CT16B0_C0</text>
<text x="93.1" y="40.3">PIO0_3/USB_Vbus</text>
<text x="129.6" y="40.3">CT16B0_C0/PIO1_16</text>
<text x="134.7" y="37.7">SCK1/PIO1_15</text>
<text x="200.9" y="39.7">L1</text>
<text x="255.7" y="37.7">GND</text>
<text x="264.6" y="37.7">SHELL4</text>
<text x="93.1" y="47.9">PIO0_6/USB_Connect/SCK0</text>
<text x="93.1" y="42.8">PIO0_4/SCL</text>
<text x="93.1" y="45.3">PIO0_5/SDA</text>
<text x="129.7" y="42.8">DTR/SSEL1/PIO1_19</text>
<text x="134" y="47.9">MISO1/PIO1_21</text>
<text x="134.7" y="45.3">SCK1/PIO1_20</text>
<text x="199.1" y="43.5">10u</text>
<text x="93.1" y="50.4">PIO0_7/CTS</text>
<text x="93.1" y="53">PIO0_8/MISO0/CT16B0_M0</text>
<text x="123.3" y="53">CT16B1_M1/SSEL1/PIO1_23</text>
<text x="134" y="50.4">MOSI1/PIO1_22</text>
<text x="93.1" y="55.5">PIO0_9/MOSI0/CT16B0_M1</text>
<text x="93.1" y="58">PIO0_10/SWCLK/SCK0</text>
<text x="129.4" y="55.5">CT32B0_M0/PIO1_24</text>
<text x="130.5" y="58">C32B0_M1/PIO1_25</text>
<text x="255.7" y="56.8">VBUS</text>
<text x="264.6" y="56.8">SHELL1</text>
<text x="93.1" y="60.6">PIO0_11/TDI/AD0</text>
<text x="93.1" y="63.1">PIO0_12/TMS/AD1</text>
<text x="93.1" y="65.7">PIO0_13/TDO/AD2</text>
<text x="124.3" y="65.7">CT32B0_C0/SCLK/PIO1_28</text>
<text x="125.2" y="60.6">CT32B0_M2/RXD/PIO1_26</text>
<text x="125.4" y="63.1">TC32B0_M3/TXD/PIO1_27</text>
<text x="255.7" y="64.4">D+</text>
<text x="264.6" y="60.6">SHELL2</text>
<text x="93.1" y="68.2">PIO0_14/TRST/AD3</text>
<text x="93.1" y="70.7">PIO0_15/SWDIO/AD4</text>
<text x="124.4" y="68.2">SCK0/CT32B0_C1/PIO1_29</text>
<text x="140" y="70.7">PIO1_31</text>
<text x="255.7" y="68.2">ID</text>
<text x="264.6" y="68.2">SHELL3</text>
<text x="93.1" y="73.3">PIO0_16/AD5/CT32B1_M3</text>
<text x="93.1" y="75.8">PIO0_17/CT32B0_C0/SCLK</text>
<text x="255.7" y="72">GND</text>
<text x="264.6" y="72">SHELL4</text>
<text x="93.1" y="83.4">PIO0_20/CT16B1_C0</text>
<text x="93.1" y="78.4">PIO0_18/RXD</text>
<text x="93.1" y="80.9">PIO0_19/TXD</text>
<text x="139.5" y="80.9">USB_DM</text>
<text x="139.8" y="78.4">USB_DP</text>
<text x="93.1" y="88.5">PIO0_22/MISO1/ADC6</text>
<text x="93.1" y="86">PIO0_21/CT16B1_M0/MOSI1</text>
<text x="140.6" y="88.5">XTALIN</text>
<text x="93.1" y="91.1">PIO0_23/AD7</text>
<text x="118.1" y="93.2" transform="rotate(-90 118.1 93.2)">Vss</text>
<text x="123.2" y="93.2" transform="rotate(-90 123.2 93.2)">Vss</text>
<text x="138.6" y="91.1">XTALOUT</text>
<text x="92.5" y="96.6">LPC11U23FBD48</text>
<text x="258.2" y="119.6">WS2812B</text>
<text x="110.2" y="135.5">Cap-A</text>
<text x="119.5" y="135.5">GND</text>
<text x="258.2" y="132.3">WS2812B</text>
<text x="110.2" y="138">Vdd</text>
<text x="110.2" y="140.6">NC</text>
<text x="110.2" y="143.1">Cap-R</text>
<text x="119.6" y="138">INT1</text>
<text x="119.9" y="143.1">SCL</text>
<text x="120.7" y="140.6">Vio</text>
<text x="47.5" y="146.3">SDA</text>
<text x="47.5" y="148.8">SCL</text>
<text x="55.8" y="146.3">Vdd</text>
<text x="56.9" y="148.8">A0</text>
<text x="110.2" y="145.7">GND</text>
<text x="119.7" y="145.7">SDA</text>
<text x="258.2" y="145">WS2812B</text>
<text x="47.5" y="151.4">OS</text>
<text x="47.5" y="153.9">GND</text>
<text x="56.9" y="153.9">A2</text>
<text x="56.9" y="151.4">A1</text>
<text x="235.7" y="155.1">D1</text>
<text x="225.3" y="157.7">red</text>
<text x="235.7" y="161.5">D2</text>
<text x="258.2" y="157.7">WS2812B</text>
<text x="225.3" y="164">red</text>
<text x="235.7" y="167.2">D3</text>
<text x="105.2" y="172.3">Vdd</text>
<text x="112.1" y="172.3">SDA</text>
<text x="224" y="169.7">yellow</text>
<text x="235.7" y="172.9">D4</text>
<text x="258.2" y="170.4">WS2812B</text>
<text x="46.9" y="176.8">A0</text>
<text x="46.9" y="179.3">A1</text>
<text x="55.2" y="176.8">Vdd</text>
<text x="55.7" y="179.3">WP</text>
<text x="105.2" y="174.9">SCL</text>
<text x="105.2" y="177.4">INT1 VDDIO</text>
<text x="105.2" y="180">BYP</text>
<text x="111.9" y="180">GND</text>
<text x="111.9" y="174.9">GND</text>
<text x="224.3" y="175.4">green</text>
<text x="46.9" y="181.9">A2</text>
<text x="46.9" y="184.4">GND</text>
<text x="54.8" y="184.4">SDA</text>
<text x="55" y="181.9">SCL</text>
<text x="105.2" y="182.5">INT2</text>
<text x="111.9" y="182.5">GND</text>
</g>
<text font-size="1.8" fill="#a000a0" x="140.8" y="96.1">LQFP48</text>
<g font-size="1.4">
<text x="20.3" y="19.7">RST*</text>
<text x="35.6" y="19.7">PRG*</text>
<text x="83.2" y="31.7">RST*</text>
<text x="83.2" y="34.3">PRG*</text>
<text x="83.2" y="41.9">SCL</text>
<text x="151.8" y="41.9">SSEL</text>
<text x="83.2" y="44.4">SDA</text>
<text x="83.2" y="47">USBC*</text>
<text x="83.2" y="52.1">MISO</text>
<text x="83.2" y="54.6">MOSI</text>
<text x="83.2" y="57.1">SCK</text>
<text x="153.7" y="57.1">Din</text>
<text x="244.5" y="59.7">DM</text>
<text x="83.8" y="64.8">YLED</text>
<text x="83.8" y="62.2">GLED</text>
<text x="164.5" y="61">USBC*</text>
<text x="244.5" y="63.5">DP</text>
<text x="83.8" y="67.3">RLED</text>
<text x="83.2" y="77.5">RXD</text>
<text x="167" y="76.2">DP</text>
<text x="83.2" y="80">TXD</text>
<text x="167" y="81.3">DM</text>
<text x="81.3" y="85.1">W1</text>
<text x="259.1" y="92.7">Din</text>
<text x="262.3" y="95.2">Dout</text>
<text x="272.4" y="121.3">Din</text>
<text x="132.1" y="142.2">SCL</text>
<text x="38.1" y="145.4">SDA</text>
<text x="38.1" y="147.9">SCL</text>
<text x="132.1" y="144.8">SDA</text>
<text x="207.6" y="160.6">RLED</text>
<text x="207.6" y="166.4">YLED</text>
<text x="95.2" y="174">SCL</text>
<text x="121.9" y="171.4">SDA</text>
<text x="207.6" y="172.1">GLED</text>
<text x="247" y="174.6">Dout</text>
<text x="64.1" y="181">SCL</text>
<text x="64.1" y="183.5">SDA</text>
</g>
<g font-size="1.4" fill="#00f">
<text x="196.2" y="22.2">0805</text>
<text x="201.3" y="24.8">0805</text>
</g>
<g font-size="1.4" fill="#00a0a0">
<text x="194.7" y="28.8" transform="rotate(-90 194.7 28.8)">1R0</text>
<text x="75.5" y="45.1">1K5</text>
<text x="75.5" y="42.6">1K5</text>
<text x="195.6" y="46.4">C1</text>
<text x="195.6" y="51.1">22</text>
<text x="202.6" y="49.6">C2</text>
<text x="202.6" y="54.3">22</text>
<text x="173.8" y="70" transform="rotate(-90 173.8 70)">1k5</text>
<text x="159.9" y="76.9">33</text>
<text x="159.9" y="82">33</text>
<text x="127.4" y="104.9">ENA</text>
<text x="148.2" y="104.9">Vcc</text>
<text x="127.4" y="110">GND</text>
<text x="144.4" y="110">CLK-OUT</text>
<text x="216" y="155">4k7</text>
<text x="216.4" y="161.3">1k</text>
<text x="216" y="167.1">470</text>
<text x="216" y="172.8">470</text>
</g>
<g font-size="1.4" fill="#a00000">
<text x="124.7" y="104.1">1</text>
<text x="152.7" y="104.1">4</text>
<text x="124.7" y="109.2">2</text>
<text x="152.7" y="109.2">3</text>
<text x="223.1" y="154.3">1</text>
<text x="229.5" y="154.3">2</text>
<text x="223.1" y="160.6">1</text>
<text x="229.5" y="160.6">2</text>
<text x="223.1" y="166.4">1</text>
<text x="229.5" y="166.4">2</text>
<text x="223.1" y="172.1">1</text>
<text x="229.5" y="172.1">2</text>
</g>
<g font-size="1.1" fill="#00a0a0">
<text x="154.2" y="16.2">+3.3V</text>
<text x="239.7" y="14.8">+5V</text>
<text x="136" y="22.8">C4</text>
<text x="144.9" y="22.8">C5</text>
<text x="193.3" y="19.2">+5V</text>
<text x="136.1" y="25.3">100</text>
<text x="145" y="25.3">100</text>
<text x="67.2" y="34.6">+3.3V</text>
<text x="232.1" y="47.8">+5V</text>
<text x="172" y="51.1">+3.3V</text>
<text x="215.8" y="51.1">+3.3V</text>
<text x="261.3" y="83.4">+5V</text>
<text x="161.8" y="101.9">+3.3V</text>
<text x="248.6" y="113.9">+5V</text>
<text x="259.5" y="121.9">Vdd</text>
<text x="259.5" y="124.5">Dout</text>
<text x="263.2" y="124.5">Vss</text>
<text x="263.3" y="121.9">Din</text>
<text x="94.5" y="129.9">+3.3V</text>
<text x="128.8" y="129.9">+3.3V</text>
<text x="63.4" y="136.8">+3.3V</text>
<text x="259.5" y="134.6">Vdd</text>
<text x="259.5" y="137.2">Dout</text>
<text x="263.2" y="137.2">Vss</text>
<text x="263.3" y="134.6">Din</text>
<text x="71.8" y="147.3">C6</text>
<text x="72" y="149.8">100n</text>
<text x="92.2" y="144.7">C8</text>
<text x="92.3" y="147.3">100n</text>
<text x="96.7" y="144.7">C10</text>
<text x="96.8" y="147.3">100n</text>
<text x="101.1" y="144.7">C11</text>
<text x="101.2" y="147.3">100n</text>
<text x="205.4" y="149.4">+5V</text>
<text x="259.5" y="147.3">Vdd</text>
<text x="259.5" y="149.9">Dout</text>
<text x="263.2" y="149.9">Vss</text>
<text x="263.3" y="147.3">Din</text>
<text x="259.5" y="160">Vdd</text>
<text x="263.3" y="160">Din</text>
<text x="88.8" y="164.2">+3.3V</text>
<text x="129.4" y="164.2">+3.3V</text>
<text x="259.5" y="162.6">Dout</text>
<text x="263.2" y="162.6">Vss</text>
<text x="65.3" y="172.4">+3.3V</text>
<text x="259.5" y="172.7">Vdd</text>
<text x="263.3" y="172.7">Din</text>
<text x="33.5" y="174.9">+3.3V</text>
<text x="90.9" y="174.6">C7</text>
<text x="91.1" y="177.1">100n</text>
<text x="259.5" y="175.3">Dout</text>
<text x="263.2" y="175.3">Vss</text>
<text x="31.8" y="180.3">C3</text>
<text x="32" y="182.8">100n</text>
<text x="96" y="182.2">C9</text>
<text x="96.1" y="184.7">100n</text>
<text x="131.6" y="180.9">C12</text>
<text x="131.7" y="183.5">100n</text>
</g>
<g font-size="1.1" fill="#a00000">
<text x="173.1" y="58.3" transform="rotate(-90 173.1 58.3)">2</text>
<text x="169.3" y="61">1</text>
<text x="173.1" y="64.7" transform="rotate(-90 173.1 64.7)">3</text>
<text x="68.3" y="75.5" transform="rotate(-90 68.3 75.5)">1</text>
<text x="70.9" y="75.5" transform="rotate(-90 70.9 75.5)">2</text>
<text x="73.4" y="75.5" transform="rotate(-90 73.4 75.5)">3</text>
<text x="253.1" y="95.2">2</text>
<text x="253.1" y="92.7">3</text>
<text x="253.1" y="90.2">4</text>
<text x="272.8" y="95.2">2</text>
<text x="272.8" y="92.7">3</text>
<text x="272.8" y="90.2">4</text>
<text x="253.1" y="97.8">1</text>
<text x="272.8" y="97.8">1</text>
<text x="256.9" y="121.3">1</text>
<text x="256.9" y="123.8">2</text>
<text x="267.1" y="123.8">3</text>
<text x="267.1" y="121.3">4</text>
<text x="256.9" y="134">1</text>
<text x="256.9" y="136.5">2</text>
<text x="267.1" y="136.5">3</text>
<text x="267.1" y="134">4</text>
<text x="256.9" y="146.7">1</text>
<text x="256.9" y="149.2">2</text>
<text x="267.1" y="149.2">3</text>
<text x="267.1" y="146.7">4</text>
<text x="256.9" y="159.4">1</text>
<text x="256.9" y="161.9">2</text>
<text x="267.1" y="161.9">3</text>
<text x="267.1" y="159.4">4</text>
<text x="256.9" y="172.1">1</text>
<text x="267.1" y="172.1">4</text>
<text x="256.9" y="174.6">2</text>
<text x="267.1" y="174.6">3</text>
</g>
</svg>
